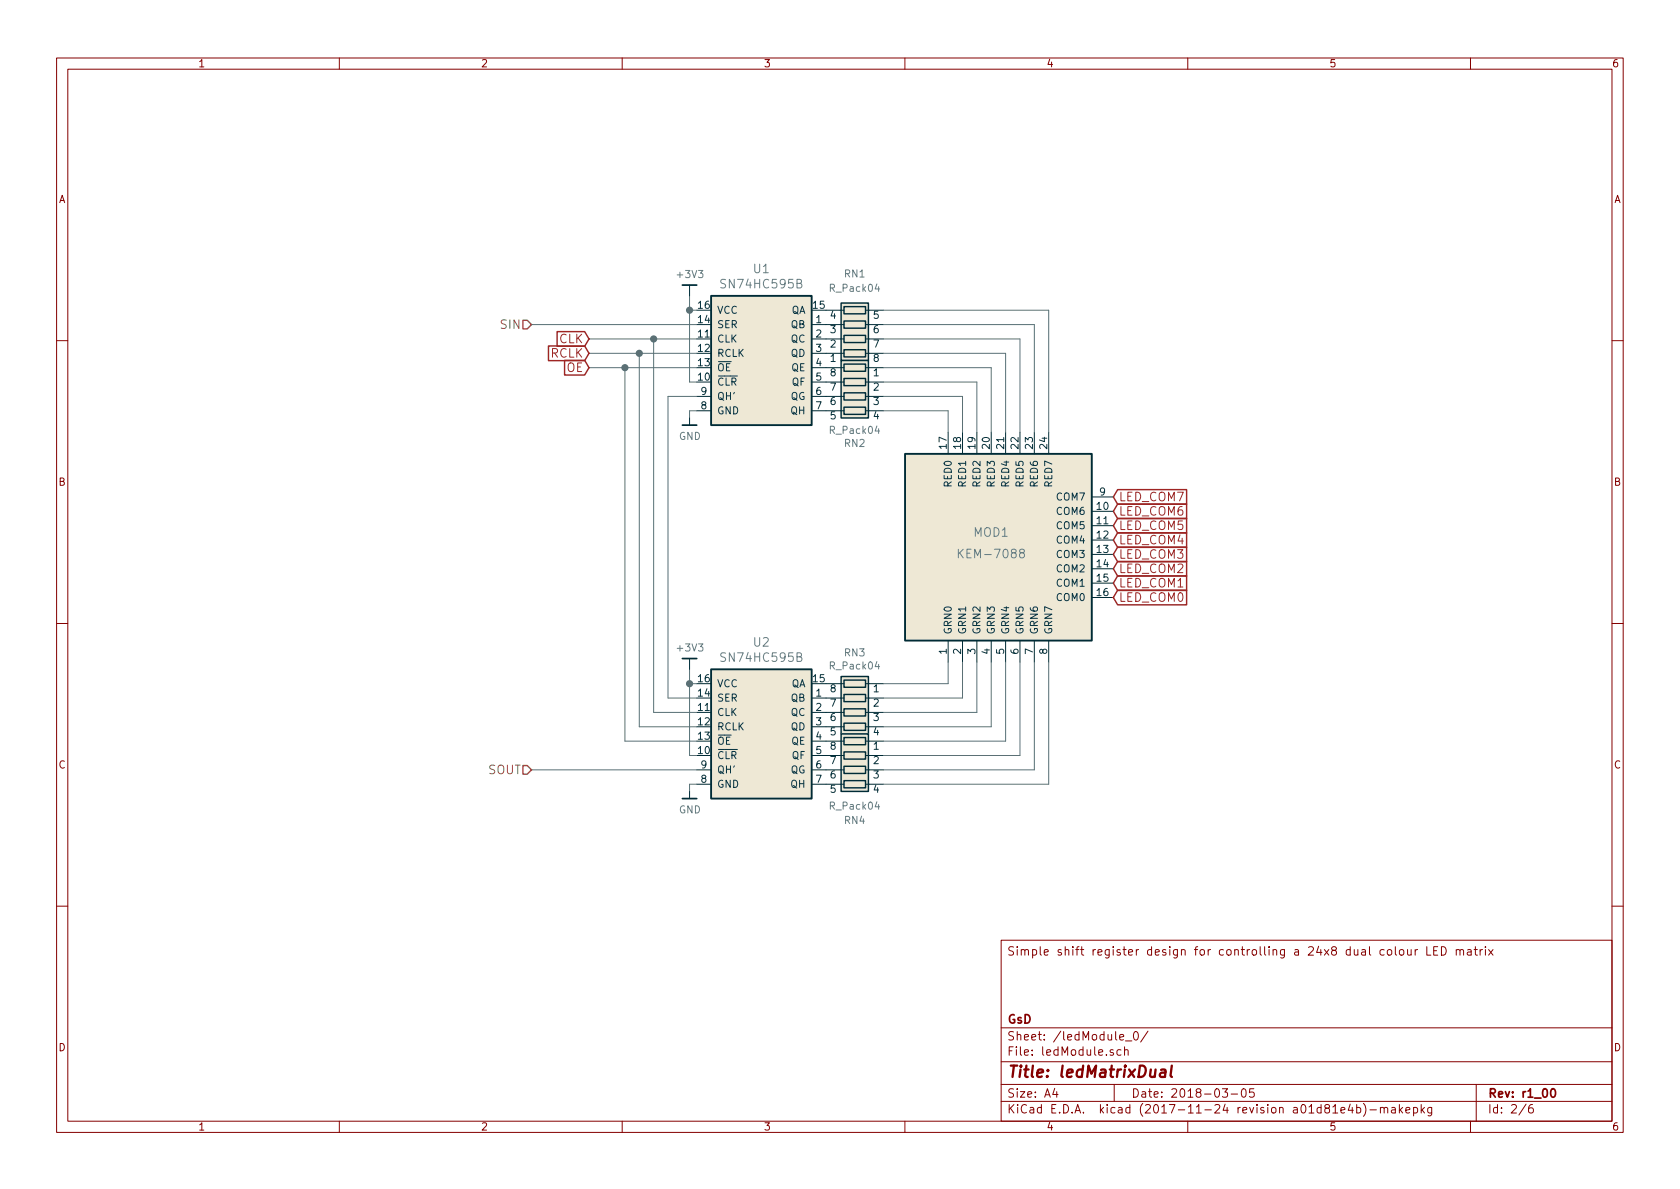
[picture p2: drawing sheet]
<svg xmlns="http://www.w3.org/2000/svg" width="297mm" height="210mm" viewBox="0 0 297 210" stroke-linecap="round" stroke-linejoin="round" font-family="sans-serif">
<g fill="none" stroke="#840000" stroke-width=".18">
<path d="M10 10.3h277v189.9h-277zM12 12.2h273v186.1h-273zM60 10.3v1.9M110 10.3v1.9M160 10.3v1.9M210 10.3v1.9M260 10.3v1.9M10 60.2h2M285 60.2h2M10 110.3h2M285 110.3h2M10 160.2h2"/>
<path d="M177 166.3h108v32h-108zM245.4 168l.2-.1 .4 .1v.8l-.2 .1-.4-.1zM246.7 167.4v1.3l.2 .2M247.5 168l.2-.1 .4 .1 .1 .6-.1 .2-.4 .1-.2-.1zM248.9 167.9v.9l.4 .1 .2-.1M249.5 167.9v1M250.2 167.9v1M250.6 167.9l-.4 .3M252.3 167.4v1.5h.7M253.5 168.1h.5M254.2 167.4h-.7v1.5h.7M254.9 167.4a.75 .75 0 0 1 .8 .8 .75 .75 0 0 1-.8 .7z"/>
<path d="M257.5 168h.1a.37 .37 0 0 1 .5 .1v.8M257.5 167.9v1M258.1 168.1l.2-.2 .4 .1 .1 .9M259.5 168h.6v.9M260.1 168.3h-.5l-.2 .2 .2 .4 .5-.1M260.6 167.9h.6M260.9 167.4v1.3l.3 .2M261.7 167.9v1M262.1 167.9l-.4 .3M262.6 167.4v.2M262.6 167.9v1M263.2 167.9l.8 1"/>
<path d="M264 167.9l-.8 1M285 160.2h2M60 198.3v1.9M110 198.3v1.9M160 198.3v1.9M177 194.8h108M177 191.8h108M177 187.8h108M177 181.8h108M186.5 192.5l-.4 1h1M186.8 193v1M196.8 185.7l-.3-.1-.2 .2v.2l.5 .2v.3h-.5"/>
<path d="M197 191.8v3M198 183.4l.7-.1-.1-.3-.4-.1-.2 .2v.7h.6M198.2 185.7l-.4-.1-.3 .3 .1 .6h.6M198.8 185.7l.3-.1 .3 .1 .1 .9M198.8 185.1v1.5M199 184.1h1.1M200.6 182.5l.2-.1a.8 .8 0 0 1 .5 .8 .8 .8 0 0 1-.5 .7 1 1 0 0 1-.2-1.4zM203 182.3l-1.3 2M210 198.3v1.9M216.1 192.5h.9l-.4 .6 .4 .1v.7l-.2 .1-.7-.1M217.7 193.5h1.1M219.6 192.7l.4-.2a.94 .94 0 0 1 0 1.5 .82 .82 0 0 1-.4-1.3z"/>
<path d="M221.7 192.5h-.7l-.1 .7 .2-.1 .5 .1 .2 .2-.1 .5-.2 .1-.6-.1M237.1 196.3l.7-.1-.1-.3-.4-.1-.2 .2 .1 .7h.5M238.7 195.2l-.3 1.1h.9M239.1 195.8v1M239.9 195.9l.4-.1 .3 .3-.1 .6-.2 .1-.4-.1M239.9 195.3v1.5M241.1 195.1a1.71 1.71 0 0 1 0 2.3M242.2 196.3h1.2M244.1 196v-.1a.37 .37 0 0 1 .6 .1v.8M244.1 195.8v1M244.7 196l.1-.1a.37 .37 0 0 1 .6 .1v.8M246.1 195.9h.5l.1 .9"/>
<path d="M246.7 196.2l-.5 .1-.2 .2 .2 .3 .5-.1M247.4 195.3v1.5M247.6 196.3l.4 .5M248 195.8l-.6 .6M248.6 196.3l.7-.1-.1-.3-.4-.1-.2 .2v.7h.6M249.9 195.9l.5-.1 .2 .3v.6l-.2 .1-.5-.1M249.9 195.8v1.5M251.3 195.3v1.5M251.4 196.3l.5 .5M251.9 195.8l-.6 .6M253.1 195.8v1.2l-.2 .3h-.4M253.1 195.9l-.4-.1-.3 .3 .1 .6 .2 .1 .4-.1"/>
<path d="M260 198.3v1.9M261 191.8v6.5M269.8 195.2l-1.2 2M271 195.3a.62 .62 0 0 0-.7 .7v.7l.3 .1 .4-.1 .1-.5-.1-.2-.4-.1-.3 .3"/>
</g>
<path d="M274.4 192.6l.1-.1a.8 .8 0 0 1 .5 .8 .8 .8 0 0 1-.5 .7 1 1 0 0 1-.1-1.4z" fill="none" stroke="#840000" stroke-width=".3"/>
<path d="M205.3 189.2h.7v1.2M206.1 189.6l-.7 .1a.4 .4 0 0 0-.3 .3 .4 .4 0 0 0 .2 .4l.7-.1M207.2 188.4l-.2 1.8 .2 .2" fill="none" stroke="#840000" stroke-width=".41"/>
<g fill="#eee8d5" stroke="#eee8d5" stroke-width=".18">
<path d="M160 80.3h33v33h-33z"/>
<path d="M125.7 52.3h17.8v22.9h-17.8z"/>
<path d="M148.7 119.6h4.8v10.2h-4.8z"/>
<path d="M125.7 118.4h17.8v22.8h-17.8z"/>
<path d="M148.7 129.8h4.8v10.1h-4.8z"/>
<path d="M148.7 53.6h4.8v10.1h-4.8z"/>
<path d="M148.7 63.7h4.8v10.2h-4.8z"/>
</g>
<path d="M125.7 52.3h17.8v22.9h-17.8zM160 80.3h33v33h-33zM125.7 118.4h17.8v22.8h-17.8z" fill="none" stroke="#002b36" stroke-width=".33"/>
<g fill="none" stroke="#002b36" stroke-width=".18">
<path d="M121.9 50.4v1.9M143.5 57.4h5.7M143.5 59.9h5.7M146 54.9h3.2M153 57.4h3.2M153 59.9h3.2M153 54.9h3.2M121.9 73.9v1.3M123.2 70.1h2.5M123.2 72.6h2.5M143.5 62.5h5.7M143.5 65h5.7"/>
<path d="M143.5 67.6h5.7M143.5 70.1h5.7M143.5 72.6h5.7M153 62.5h3.2M153 65h3.2M153 67.6h3.2M153 70.1h3.2M153 72.6h3.2M167.6 76.4v3.9M170.2 76.4v3.9M172.7 76.4v3.9M175.3 76.4v3.9"/>
<path d="M177.8 76.4v3.9M180.3 76.4v3.9M182.9 76.4v3.9M185.4 76.4v3.9M193 90.4h3.8M193 93h3.8M193 95.5h3.8M193 98h3.8M193 87.9h3.8M121.9 116.5v1.9M167.6 113.3v3.8M170.2 113.3v3.8"/>
<path d="M172.7 113.3v3.8M175.3 113.3v3.8M177.8 113.3v3.8M180.3 113.3v3.8M182.9 113.3v3.8M185.4 113.3v3.8M193 100.6h3.8M193 103.1h3.8M193 105.7h3.8M121.9 139.9v1.3M123.2 136.1h2.5M123.2 138.7h2.5"/>
<path d="M143.5 123.4h5.7M143.5 126h5.7M143.5 128.5h5.7M143.5 131.1h5.7M143.5 133.6h5.7M143.5 136.1h5.7M143.5 138.7h5.7M146 120.9h3.2M153 120.9h3.2M153 123.4h3.2M153 126h3.2M153 128.5h3.2"/>
<path d="M153 131.1h3.2M153 133.6h3.2M153 136.1h3.2M153 138.7h3.2"/>
</g>
<path d="M169.4 97.1v1.5M170.3 97.1l-.9 .9M180.5 97.8l-.2-.3 .1-.3 .4-.1 .3 .2v.3l-.7 .2-.1 .3 .1 .5h.6a.48 .48 0 0 0-.2-.8" fill="none" stroke="#657b83" stroke-width=".18"/>
<g fill="none" stroke="#002b36" stroke-width=".25">
<path d="M148.7 53.6h4.8v10.1h-4.8zM149.2 59.3h3.8v1.3h-3.8zM149.2 56.8h3.8v1.2h-3.8zM149.2 54.2h3.8v1.3h-3.8zM148.7 63.7h4.8v10.2h-4.8zM149.2 61.8h3.8v1.3h-3.8zM149.2 64.4h3.8v1.3h-3.8zM149.2 66.9h3.8v1.3h-3.8zM149.2 69.5h3.8v1.2h-3.8zM149.2 72h3.8v1.3h-3.8zM148.7 119.6h4.8v10.2h-4.8zM148.7 129.8h4.8v10.1h-4.8z"/>
<path d="M149.2 120.3h3.8v1.2h-3.8zM149.2 122.8h3.8v1.3h-3.8zM149.2 125.3h3.8v1.3h-3.8zM149.2 127.9h3.8v1.3h-3.8zM149.2 130.4h3.8v1.3h-3.8zM149.2 133h3.8v1.2h-3.8zM149.2 135.5h3.8v1.3h-3.8zM149.2 138h3.8v1.3h-3.8z"/>
</g>
<g fill="none" stroke="#586e75" stroke-width=".18">
<path d="M94 57.4h29.2M104.1 59.9h19.1M115.6 59.9v66.1h7.6M121.9 52.3v15.3h1.3M121.9 54.9h1.3M156.2 54.9h29.2v21.5M156.2 57.4h26.7v19M156.2 59.9h24.1v16.5M104.1 62.5h19.1M104.1 65h19.1M110.5 65v66.1h12.7M113 62.5v66h10.2"/>
<path d="M123.2 72.6h-1.3v1.3M123.2 70.1h-5.1v53.3h5.1M156.2 72.6h11.4v3.8M156.2 70.1h14v6.3M156.2 62.5h21.6v13.9M156.2 67.6h16.5v8.8M156.2 65h19.1v11.4M121.9 118.4v15.2h1.3M167.6 117.1v3.8h-11.4M170.2 117.1v6.3h-14M172.7 117.1v8.9h-16.5M175.3 117.1v11.4h-19.1"/>
<path d="M177.8 117.1v14h-21.6M180.3 117.1v16.5h-24.1M182.9 117.1v19h-26.7M185.4 117.1v21.6h-29.2M94 136.1h29.2M121.9 120.9h1.3M123.2 138.7h-1.3v1.2"/>
</g>
<g fill="#586e75" stroke="#586e75" stroke-width=".25">
<circle cx="115.6" cy="59.9" r=".51"/>
<circle cx="113" cy="62.5" r=".51"/>
<circle cx="121.9" cy="54.9" r=".51"/>
<circle cx="121.9" cy="120.9" r=".51"/>
<circle cx="110.5" cy="65" r=".51"/>
</g>
<path d="M98.5 58.6h4.9l.7 1.3-.7 1.3h-4.9zM97 61.2h6.4l.7 1.3-.7 1.3h-6.4zM99.8 63.7h3.6l.7 1.3-.7 1.3h-3.6zM197.6 99.3h12.2v2.6h-12.2l-.8-1.3zM197.6 96.7h12.2v2.6h-12.2l-.8-1.3zM197.6 94.2h12.2v2.6h-12.2l-.8-1.3zM197.6 91.7h12.2v2.6h-12.2l-.8-1.3zM197.6 89.1h12.2v2.6h-12.2l-.8-1.3zM197.6 86.6h12.2v2.6h-12.2l-.8-1.3zM197.6 104.4h12.2v2.6h-12.2l-.8-1.3zM197.6 101.8h12.2v2.6h-12.2l-.8-1.3z" fill="none" stroke="#9f2523" stroke-width=".25"/>
<path d="M92.5 56.6h.7l.8 .8-.8 .8h-.7zM92.5 135.4h.7l.8 .7-.8 .8h-.7z" fill="none" stroke="#859900" stroke-width=".25"/>
<path d="M120.6 50.4h2.6M120.6 75.2h2.6M120.6 116.5h2.6M120.6 141.2h2.6" fill="none" stroke="#002b36" stroke-width=".3"/>
<text font-size="2.8" fill="#840000" x="178" y="190.5">Title: ledMatrixDual</text>
<g font-size="2.1" fill="#657b83">
<text x="127.9" y="51">SN74HC595B</text>
<text x="133.3" y="48.3">U1</text>
<text x="172.2" y="94.9">MOD1</text>
<text x="170.2" y="98.7">KEM-7088</text>
<text x="127.9" y="117">SN74HC595B</text>
<text x="133.3" y="114.3">U2</text>
</g>
<g font-size="2.1" fill="#859900">
<text x="88.7" y="58.2">SIN</text>
<text x="86.3" y="136.9">SOUT</text>
</g>
<g font-size="2.1" fill="#9f2523">
<text x="97.3" y="63.2">RCLK</text>
<text x="98.9" y="60.7">CLK</text>
<text x="100.2" y="65.8">OE</text>
<text x="197.8" y="88.6">LED_COM7</text>
<text x="197.8" y="93.7">LED_COM5</text>
<text x="197.8" y="91.2">LED_COM6</text>
<text x="197.8" y="101.3">LED_COM2</text>
<text x="197.8" y="98.8">LED_COM3</text>
<text x="197.8" y="96.3">LED_COM4</text>
<text x="197.8" y="106.4">LED_COM0</text>
<text x="197.8" y="103.9">LED_COM1</text>
</g>
<g font-size="2.1" fill="#840000">
<text x="178" y="169">Simple shift register design for controlling a 24x8 dual colour LED matrix</text>
<text x="178" y="184">Sheet: /ledModule_0/</text>
<text x="178" y="181">GsD</text>
<text x="178" y="186.7">File: ledModule.sch</text>
<text x="178" y="196.9">KiCad E.D.A. kicad (2017-11-24 revision a01d81e4b)-makepkg</text>
<text x="178" y="194.1">Size: A4</text>
<text x="200" y="194.1">Date: 2018-03-05</text>
<text x="263" y="194.1">Rev: r1_00</text>
<text x="263" y="196.9">Id: 2/6</text>
</g>
<g font-size="1.8" fill="#840000">
<text x="35" y="11.9">1</text>
<text x="85" y="11.9">2</text>
<text x="135" y="11.9">3</text>
<text x="185" y="11.9">4</text>
<text x="235" y="11.9">5</text>
<text x="285" y="11.9">6</text>
<text x="10.4" y="35.9">A</text>
<text x="285.4" y="35.9">A</text>
<text x="10.4" y="85.9">B</text>
<text x="285.4" y="85.9">B</text>
<text x="10.4" y="135.9">C</text>
<text x="285.4" y="135.9">C</text>
<text x="10.4" y="185.9">D</text>
<text x="285.4" y="185.9">D</text>
<text x="35" y="199.9">1</text>
<text x="85" y="199.9">2</text>
<text x="135" y="199.9">3</text>
<text x="185" y="199.9">4</text>
<text x="235" y="199.9">5</text>
<text x="285" y="199.9">6</text>
</g>
<g font-size="1.8" fill="#657b83">
<text x="119.9" y="49.2">+3V3</text>
<text x="147" y="51.6">R_Pack04</text>
<text x="149.4" y="49.1">RN1</text>
<text x="120" y="77.8">GND</text>
<text x="147" y="76.7">R_Pack04</text>
<text x="149.4" y="79">RN2</text>
<text x="119.9" y="115.2">+3V3</text>
<text x="147" y="118.4">R_Pack04</text>
<text x="149.4" y="116.1">RN3</text>
<text x="120" y="143.8">GND</text>
<text x="147" y="143.2">R_Pack04</text>
<text x="149.4" y="145.7">RN4</text>
</g>
<g font-size="1.8" fill="#073642">
<text x="123.5" y="59.7">11</text>
<text x="123.5" y="57.1">14</text>
<text x="123.5" y="54.6">16</text>
<text x="126.7" y="58">SER</text>
<text x="126.7" y="55.5">VCC</text>
<text x="139.9" y="58">QB</text>
<text x="139.9" y="55.5">QA</text>
<text x="143.8" y="54.6">15</text>
<text x="144.3" y="57.1">1</text>
<text x="144.3" y="59.7">2</text>
<text x="146.8" y="58.9">3</text>
<text x="146.8" y="56.4">4</text>
<text x="154.5" y="56.4">5</text>
<text x="154.5" y="58.9">6</text>
<text x="123.5" y="62.2">12</text>
<text x="123.5" y="64.8">13</text>
<text x="126.7" y="60.6">CLK</text>
<text x="126.7" y="63.1">RCLK</text>
<text x="126.7" y="65.7">OE</text>
<text x="139.9" y="60.6">QC</text>
<text x="139.9" y="63.1">QD</text>
<text x="139.9" y="65.7">QE</text>
<text x="144.3" y="62.2">3</text>
<text x="144.3" y="64.8">4</text>
<text x="146.8" y="64">1</text>
<text x="146.8" y="61.5">2</text>
<text x="154.5" y="61.5">7</text>
<text x="154.5" y="64">8</text>
<text x="123.5" y="67.3">10</text>
<text x="124" y="69.8">9</text>
<text x="126.7" y="68.2">CLR</text>
<text x="126.7" y="70.7">QH'</text>
<text x="139.8" y="70.7">QG</text>
<text x="140" y="68.2">QF</text>
<text x="144.3" y="67.3">5</text>
<text x="144.3" y="69.8">6</text>
<text x="146.8" y="71.6">6</text>
<text x="146.8" y="69.1">7</text>
<text x="146.8" y="66.5">8</text>
<text x="154.5" y="66.5">1</text>
<text x="154.5" y="69.1">2</text>
<text x="154.5" y="71.6">3</text>
<text x="124" y="72.4">8</text>
<text x="126.7" y="73.3">GND</text>
<text x="139.9" y="73.3">QH</text>
<text x="144.3" y="72.4">7</text>
<text x="146.8" y="74.2">5</text>
<text x="154.5" y="74.2">4</text>
<text x="167.4" y="79.3" transform="rotate(-90 167.4 79.3)">17</text>
<text x="169.9" y="79.3" transform="rotate(-90 169.9 79.3)">18</text>
<text x="172.5" y="79.3" transform="rotate(-90 172.5 79.3)">19</text>
<text x="175" y="79.3" transform="rotate(-90 175 79.3)">20</text>
<text x="177.5" y="79.3" transform="rotate(-90 177.5 79.3)">21</text>
<text x="180.1" y="79.3" transform="rotate(-90 180.1 79.3)">22</text>
<text x="182.6" y="79.3" transform="rotate(-90 182.6 79.3)">23</text>
<text x="185.2" y="79.3" transform="rotate(-90 185.2 79.3)">24</text>
<text x="168.3" y="86" transform="rotate(-90 168.3 86)">RED0</text>
<text x="170.8" y="86" transform="rotate(-90 170.8 86)">RED1</text>
<text x="173.4" y="86" transform="rotate(-90 173.4 86)">RED2</text>
<text x="175.9" y="86" transform="rotate(-90 175.9 86)">RED3</text>
<text x="178.4" y="86" transform="rotate(-90 178.4 86)">RED4</text>
<text x="181" y="86" transform="rotate(-90 181 86)">RED5</text>
<text x="183.5" y="86" transform="rotate(-90 183.5 86)">RED6</text>
<text x="186.1" y="86" transform="rotate(-90 186.1 86)">RED7</text>
<text x="186.9" y="88.5">COM7</text>
<text x="194.5" y="87.6">9</text>
<text x="186.9" y="91.1">COM6</text>
<text x="186.9" y="93.6">COM5</text>
<text x="194" y="90.2">10</text>
<text x="194" y="92.7">11</text>
<text x="194" y="95.2">12</text>
<text x="186.9" y="96.1">COM4</text>
<text x="186.9" y="98.7">COM3</text>
<text x="186.9" y="101.2">COM2</text>
<text x="194" y="97.8">13</text>
<text x="194" y="100.3">14</text>
<text x="186.9" y="103.8">COM1</text>
<text x="186.9" y="106.3">COM0</text>
<text x="194" y="102.9">15</text>
<text x="194" y="105.4">16</text>
<text x="168.3" y="112.3" transform="rotate(-90 168.3 112.3)">GRN0</text>
<text x="170.8" y="112.3" transform="rotate(-90 170.8 112.3)">GRN1</text>
<text x="173.4" y="112.3" transform="rotate(-90 173.4 112.3)">GRN2</text>
<text x="175.9" y="112.3" transform="rotate(-90 175.9 112.3)">GRN3</text>
<text x="178.4" y="112.3" transform="rotate(-90 178.4 112.3)">GRN4</text>
<text x="181" y="112.3" transform="rotate(-90 181 112.3)">GRN5</text>
<text x="183.5" y="112.3" transform="rotate(-90 183.5 112.3)">GRN6</text>
<text x="186.1" y="112.3" transform="rotate(-90 186.1 112.3)">GRN7</text>
<text x="167.4" y="115.7" transform="rotate(-90 167.4 115.7)">1</text>
<text x="169.9" y="115.7" transform="rotate(-90 169.9 115.7)">2</text>
<text x="172.5" y="115.7" transform="rotate(-90 172.5 115.7)">3</text>
<text x="175" y="115.7" transform="rotate(-90 175 115.7)">4</text>
<text x="177.5" y="115.7" transform="rotate(-90 177.5 115.7)">5</text>
<text x="180.1" y="115.7" transform="rotate(-90 180.1 115.7)">6</text>
<text x="182.6" y="115.7" transform="rotate(-90 182.6 115.7)">7</text>
<text x="185.2" y="115.7" transform="rotate(-90 185.2 115.7)">8</text>
<text x="123.5" y="125.7">11</text>
<text x="123.5" y="123.2">14</text>
<text x="123.5" y="120.6">16</text>
<text x="126.7" y="124.1">SER</text>
<text x="126.7" y="121.5">VCC</text>
<text x="139.9" y="124.1">QB</text>
<text x="139.9" y="121.5">QA</text>
<text x="143.8" y="120.6">15</text>
<text x="144.3" y="123.2">1</text>
<text x="144.3" y="125.7">2</text>
<text x="146.8" y="125">7</text>
<text x="146.8" y="122.4">8</text>
<text x="154.5" y="122.4">1</text>
<text x="154.5" y="125">2</text>
<text x="123.5" y="128.3">12</text>
<text x="123.5" y="130.8">13</text>
<text x="126.7" y="126.6">CLK</text>
<text x="126.7" y="129.2">RCLK</text>
<text x="126.7" y="131.7">OE</text>
<text x="139.9" y="126.6">QC</text>
<text x="139.9" y="129.2">QD</text>
<text x="139.9" y="131.7">QE</text>
<text x="144.3" y="128.3">3</text>
<text x="144.3" y="130.8">4</text>
<text x="146.8" y="130">5</text>
<text x="146.8" y="127.5">6</text>
<text x="154.5" y="127.5">3</text>
<text x="154.5" y="130">4</text>
<text x="123.5" y="133.3">10</text>
<text x="124" y="135.9">9</text>
<text x="126.7" y="134.2">CLR</text>
<text x="126.7" y="136.8">QH'</text>
<text x="139.8" y="136.8">QG</text>
<text x="140" y="134.2">QF</text>
<text x="144.3" y="133.3">5</text>
<text x="144.3" y="135.9">6</text>
<text x="146.8" y="137.7">6</text>
<text x="146.8" y="135.1">7</text>
<text x="146.8" y="132.6">8</text>
<text x="154.5" y="132.6">1</text>
<text x="154.5" y="135.1">2</text>
<text x="154.5" y="137.7">3</text>
<text x="124" y="138.4">8</text>
<text x="126.7" y="139.3">GND</text>
<text x="139.9" y="139.3">QH</text>
<text x="144.3" y="138.4">7</text>
<text x="146.8" y="140.2">5</text>
<text x="154.5" y="140.2">4</text>
</g>
</svg>
